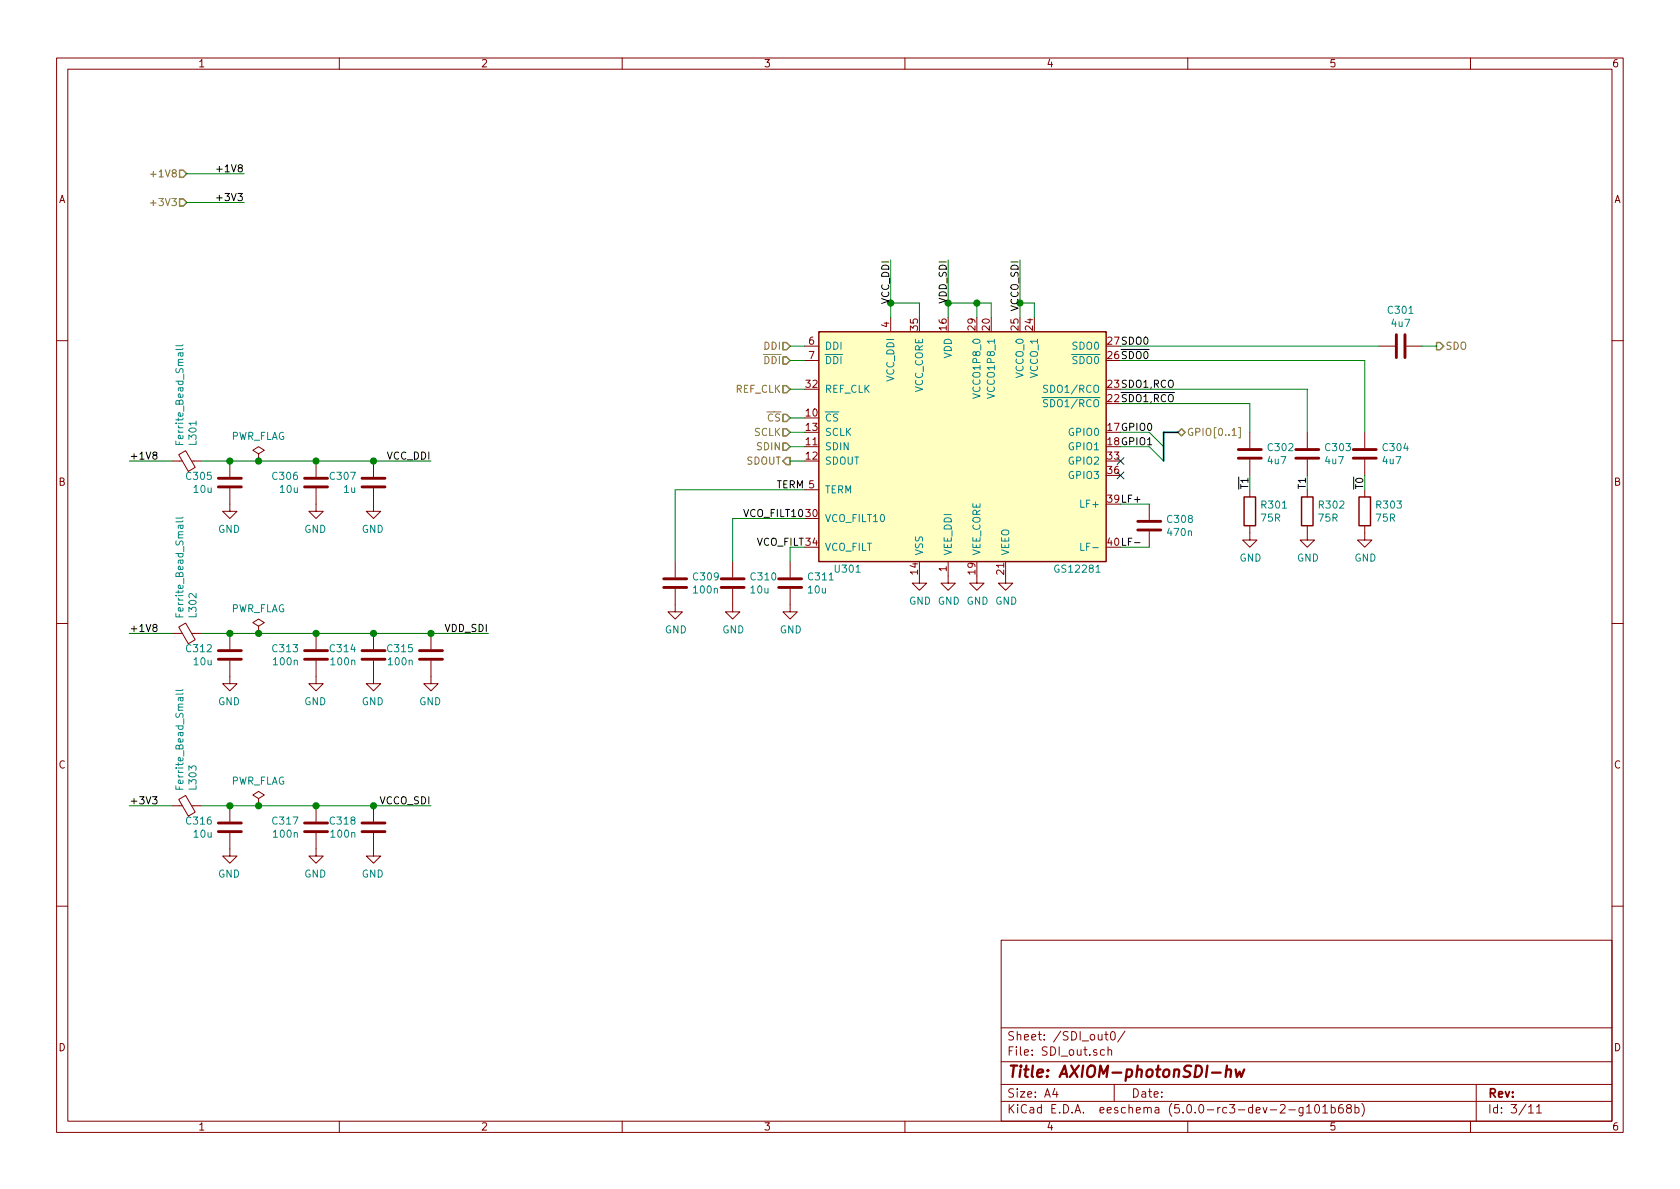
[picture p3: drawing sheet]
<svg xmlns="http://www.w3.org/2000/svg" width="297mm" height="210mm" viewBox="0 0 297 210" stroke-linecap="round" stroke-linejoin="round" font-family="sans-serif">
<g fill="none" stroke="#840000" stroke-width=".18">
<path d="M10 10.3h277v189.9h-277zM12 12.2h273v186.1h-273zM60 10.3v1.9M110 10.3v1.9M160 10.3v1.9M210 10.3v1.9M260 10.3v1.9M157.5 56.1v2.6M10 60.2h2M142.2 61.2h2.6M142.2 63.7h2.6M221 76.4v2.8"/>
<path d="M231.1 76.4v2.8M241.3 76.4v2.8M243.8 61.2h2.8M248.7 61.2h2.8M285 60.2h2M30.5 81.5h1.7M31.6 80.4l1.2-.7 1.7 2.9-1.2 .8zM33.9 81.5h1.7M40.6 86.4v4h-1.2l1.2 1.3 1.3-1.3h-1.3M40.6 81.5v2.8M45.7 80.3l-1-.7 1-.6 1 .6-1 .7v1.2M45.7 81.5h.1"/>
<path d="M55.9 86.4v4h-1.3l1.3 1.3 1.2-1.3h-1.2M55.9 81.5v2.8M66 86.4v4h-1.2l1.2 1.3 1.3-1.3h-1.3M66 81.5v2.8M119.4 99.3v2.8M129.5 99.3v2.8M139.7 99.3v2.8M142.2 86.6h2.6M167.6 99.3v3.8h1.3l-1.3 1.3-1.2-1.3h1.2M203.2 89.1v2.8M203.2 94v2.8M221 93v2.5h1.2l-1.2 1.3-1.3-1.3h1.3"/>
<path d="M221 81.3v2.8M221 86.6v1.3M231.1 93v2.5h1.3l-1.3 1.3-1.2-1.3h1.2M231.1 81.3v2.8M231.1 86.6v1.3M241.3 93v2.5h1.3l-1.3 1.3-1.3-1.3h1.3M241.3 81.3v2.8M241.3 86.6v1.3M10 110.3h2M30.5 112h1.7M31.6 110.9l1.2-.7 1.7 2.9-1.2 .7zM33.9 112h1.7"/>
<path d="M40.6 116.8v4.1h-1.2l1.2 1.3 1.3-1.3h-1.3M40.6 112v2.8M45.7 110.7l-1-.6 1-.6 1 .6-1 .6v1.3M45.7 112h.1M55.9 116.8v4.1h-1.3l1.3 1.3 1.2-1.3h-1.2M55.9 112v2.8M66 116.8v4.1h-1.2l1.2 1.3 1.3-1.3h-1.3M66 112v2.8M76.2 116.8v4.1h-1.3l1.3 1.3 1.3-1.3h-1.3M76.2 112v2.8M119.4 104.1v4.1h1.2l-1.2 1.3-1.3-1.3h1.3M129.5 104.1v4.1h1.3l-1.3 1.3-1.2-1.3h1.2"/>
<path d="M139.7 104.1v4.1h1.3l-1.3 1.3-1.3-1.3h1.3M162.6 101.8v1.3h1.2l-1.2 1.3-1.3-1.3h1.3M172.7 101.8v1.3h1.3l-1.3 1.3-1.3-1.3h1.3M177.8 101.8v1.3h1.3l-1.3 1.3-1.3-1.3h1.3M285 110.3h2M30.5 142.5h1.7M31.6 141.4l1.2-.7 1.7 2.9-1.2 .7zM33.9 142.5h1.7M40.6 147.3v4.1h-1.2l1.2 1.2 1.3-1.2h-1.3M40.6 142.5v2.8M45.7 141.2l-1-.6 1-.7 1 .7-1 .6v1.3M45.7 142.5h.1"/>
<path d="M55.9 147.3v4.1h-1.3l1.3 1.2 1.2-1.2h-1.2M55.9 142.5v2.8M66 147.3v4.1h-1.2l1.2 1.2 1.3-1.2h-1.3M66 142.5v2.8M10 160.2h2M177 166.3h108v32h-108zM285 160.2h2M60 198.3v1.9M110 198.3v1.9M160 198.3v1.9M177 194.8h108M177 191.8h108"/>
<path d="M177 187.8h108M177 181.8h108M186.5 192.5l-.4 1h1M186.8 193v1M195.3 185.7l-.5-.1-.2 .3v.6l.2 .1 .5-.1M195.3 182.9h.6M195.6 182.4v1.3l.3 .2M195.9 185.7l.2-.1 .4 .1v.9M195.9 185.1v1.5M196.5 182.6l.3-.2a.94 .94 0 0 1 0 1.5 .82 .82 0 0 1-.3-1.3zM197 191.8v3M198.9 182.3l-1.3 2"/>
<path d="M210 198.3v1.9M227.9 196.3h1.1M230.4 195.8v1.2l-.3 .3h-.4M230.4 195.9l-.5-.1-.2 .3 .1 .6h.6M231 195.8l.4-.5v1.5M231 196.8h.9M232.6 195.5l.2-.2a.81 .81 0 0 1 .6 .6 .81 .81 0 0 1-.3 .8l-.2 .1a.79 .79 0 0 1-.3-1.3zM233.9 195.8l.4-.5v1.5M233.9 196.8h.8M235.4 195.9l.4-.1 .3 .3-.1 .6-.2 .1-.4-.1M235.4 195.3v1.5M237.4 195.3a.59 .59 0 0 0-.7 .7v.7l.2 .1 .5-.1 .1-.5-.1-.2-.5-.1-.2 .3"/>
<path d="M238.4 196l-.2-.2-.1-.2 .3-.3h.3l.2 .3v.2l-.7 .2a.48 .48 0 0 0 0 .7l.2 .1 .5-.1a.48 .48 0 0 0-.2-.7M239.6 195.9l.4-.1 .3 .3-.1 .6-.2 .1-.4-.1M239.6 195.3v1.5M240.8 195.1a1.71 1.71 0 0 1 0 2.3M260 198.3v1.9M261 191.8v6.5M270.3 195.8l.4-.5v1.5M270.3 196.8h.8M271.7 195.8l.4-.5v1.5M271.7 196.8h.8"/>
</g>
<path d="M214.3 189.7h1.5M216.8 189.3a.52 .52 0 0 1 .9 .1l-.1 1M216.9 188.4l-.2 2M218.5 189.1l.2 1.3 .5-.9 .3 .9 .5-1.3" fill="none" stroke="#840000" stroke-width=".41"/>
<path d="M144.8 58.7h50.8v40.6h-50.8z" fill="#ffffc2" stroke="#ffffc2" stroke-width=".18"/>
<path d="M144.8 58.7h50.8v40.6h-50.8zM220 87.9h2v5.1h-2zM230.1 87.9h2.1v5.1h-2.1zM240.3 87.9h2v5.1h-2z" fill="none" stroke="#840000" stroke-width=".25"/>
<g fill="none" stroke="#008484" stroke-width=".18">
<path d="M31.1 78v.6h1.3M31.7 78.2v.4M32.4 61.6l-.2 .2h-1.1M32.4 61l-.2 .1h-1.1M184.3 70.3h1.2M185.2 70.7h-.5l-.1 .1v.4l.6 .2v.3l-.2 .2h-.5M185.2 68.2l-.5-.1-.1 .1v.5l.6 .2v.3l-.2 .2-.5-.1M32.4 92.1l-.2 .2h-1.1M32.4 91.4l-.2 .2h-1.1M191.1 96.1v1.2h.6M31.1 108.5v.6h1.3M31.7 108.7v.4"/>
<path d="M193.8 101.2h.7M31.1 139v.6h1.3M31.7 139.1v.5M32.4 122.6l-.2 .2h-1.1M32.4 121.9l-.2 .2h-1.1"/>
</g>
<g fill="none" stroke="#840000" stroke-width=".51">
<path d="M246.9 59.2v4M248.4 59.2v4M218.9 79.5h4.1M229.1 79.5h4.1M239.3 79.5h4M38.6 86.1h4.1M38.6 84.6h4.1M53.8 86.1h4.1M53.8 84.6h4.1M64 86.1h4.1M64 84.6h4.1M201.2 93.7h4"/>
<path d="M201.2 92.2h4M218.9 81h4.1M229.1 81h4.1M239.3 81h4M38.6 116.6h4.1M38.6 115.1h4.1M53.8 116.6h4.1M53.8 115.1h4.1M64 116.6h4.1M64 115.1h4.1M74.2 116.6h4M74.2 115.1h4"/>
<path d="M117.3 103.9h4.1M117.3 102.4h4.1M127.5 103.9h4.1M127.5 102.4h4.1M137.7 103.9h4M137.7 102.4h4M38.6 147.1h4.1M38.6 145.5h4.1M53.8 147.1h4.1M53.8 145.5h4.1M64 147.1h4.1M64 145.5h4.1"/>
</g>
<g fill="none" stroke="#008400" stroke-width=".18">
<path d="M33 30.7h10.2M33 35.8h10.2M157.5 53.6h5.1v2.5M157.5 46v10.1M167.6 53.6h7.7v2.5M167.6 46v10.1M172.7 53.6v2.5M180.3 53.6h2.6v2.5M180.3 46v10.1M139.7 76.4h2.5M139.7 79h2.5M139.7 73.9h2.5"/>
<path d="M139.7 68.8h2.5M139.7 61.2h2.5M139.7 63.7h2.5M198.1 76.4h5.1l2.5 2.6M198.1 79h5.1l2.5 2.5M198.1 68.8h33v7.6M198.1 61.2h45.7M198.1 63.7h43.2v12.7M198.1 71.4h22.9v5M251.5 61.2h2.5M22.9 81.5h7.6M35.6 81.5h40.6"/>
<path d="M139.7 96.8v2.5M139.7 81.5h2.5M142.2 91.7h-12.7v7.6M142.2 86.6h-22.8v12.7M198.1 89.1h5.1M198.1 96.8h5.1M221 84.1v2.5M231.1 84.1v2.5M22.9 112h7.6M35.6 112h50.8M22.9 142.5h7.6M35.6 142.5h40.6"/>
</g>
<path d="M26.6 35.9h1M26.6 30.8h1M219 75.6h.3v1.8h-.3" fill="none" stroke="#848400" stroke-width=".18"/>
<path d="M31.7 35.2h.7l.6 .6-.6 .6h-.7zM31.7 30.1h.7l.6 .6-.6 .7h-.7zM138.4 73.3h.7l.6 .6-.6 .6h-.7zM138.4 75.8h.7l.6 .6-.6 .7h-.7zM138.4 78.4h.7l.6 .6-.6 .6h-.7zM138.4 68.2h.7l.6 .6-.6 .7h-.7zM138.4 60.6h.7l.6 .6-.6 .6h-.7zM138.4 63.1h.7l.6 .6-.6 .7h-.7zM208.3 76.4l.6-.6 .6 .6-.6 .7zM254 60.6h.6l.7 .6-.7 .6h-.6zM139.1 80.9h.6v1.3h-.6l-.7-.7z" fill="none" stroke="#848400" stroke-width=".25"/>
<path d="M208.3 76.4h-2.6v5.1" fill="none" stroke="#000084" stroke-width=".3"/>
<path d="M38.3 29.9h1M38.3 35h1M27.3 80.5l-.3-.3 .2-.2 .3-.1 .2 .2v.3l-.5 .1-.2 .2v.3l.3 .2 .3-.1 .2-.1-.1-.4-.2-.1M200.6 96h1M27.3 111l-.3-.3 .1-.2 .2-.1 .4 .1v.3l-.5 .2-.2 .2v.2l.3 .3 .3-.1 .2-.2-.1-.3-.2-.1M27 140.9h.8l-.5 .5 .4 .1v.5l-.2 .2-.5-.2" fill="none" stroke="#000" stroke-width=".18"/>
<g fill="#008400" stroke="#008400" stroke-width=".25">
<circle cx="172.7" cy="53.6" r=".51"/>
<circle cx="66" cy="81.5" r=".51"/>
<circle cx="76.2" cy="112" r=".51"/>
<circle cx="66" cy="112" r=".51"/>
<circle cx="55.9" cy="112" r=".51"/>
<circle cx="66" cy="142.5" r=".51"/>
<circle cx="55.9" cy="81.5" r=".51"/>
<circle cx="40.6" cy="81.5" r=".51"/>
<circle cx="40.6" cy="112" r=".51"/>
<circle cx="55.9" cy="142.5" r=".51"/>
<circle cx="40.6" cy="142.5" r=".51"/>
<circle cx="45.7" cy="112" r=".51"/>
<circle cx="45.7" cy="81.5" r=".51"/>
<circle cx="45.7" cy="142.5" r=".51"/>
</g>
<path d="M197.5 80.9l1.2 1.2M197.5 83.5l1.2 1.2M198.7 80.9l-1.2 1.2M198.7 83.5l-1.2 1.2" fill="none" stroke="#000084" stroke-width=".18"/>
<text font-size="2.8" fill="#840000" x="178" y="190.5">Title: AXIOM-photonSDI-hw</text>
<g font-size="2.1" fill="#840000">
<text x="178" y="184">Sheet: /SDI_out0/</text>
<text x="178" y="186.7">File: SDI_out.sch</text>
<text x="178" y="196.9">KiCad E.D.A. eeschema (5.0.0-rc3-dev-2-g101b68b)</text>
<text x="178" y="194.1">Size: A4</text>
<text x="200" y="194.1">Date:</text>
<text x="263" y="194.1">Rev:</text>
<text x="263" y="196.9">Id: 3/11</text>
</g>
<g font-size="1.8" fill="#840000">
<text x="35" y="11.9">1</text>
<text x="85" y="11.9">2</text>
<text x="135" y="11.9">3</text>
<text x="185" y="11.9">4</text>
<text x="235" y="11.9">5</text>
<text x="285" y="11.9">6</text>
<text x="10.4" y="35.9">A</text>
<text x="285.4" y="35.9">A</text>
<text x="157.2" y="57.9" transform="rotate(-90 157.2 57.9)">4</text>
<text x="162.3" y="58.4" transform="rotate(-90 162.3 58.4)">35</text>
<text x="167.4" y="58.4" transform="rotate(-90 167.4 58.4)">16</text>
<text x="172.5" y="58.4" transform="rotate(-90 172.5 58.4)">29</text>
<text x="175" y="58.4" transform="rotate(-90 175 58.4)">20</text>
<text x="180.1" y="58.4" transform="rotate(-90 180.1 58.4)">25</text>
<text x="182.6" y="58.4" transform="rotate(-90 182.6 58.4)">24</text>
<text x="143" y="61">6</text>
<text x="143" y="63.5">7</text>
<text x="142.5" y="68.6">32</text>
<text x="142.5" y="73.7">10</text>
<text x="142.5" y="76.2">13</text>
<text x="142.5" y="78.7">11</text>
<text x="142.5" y="81.3">12</text>
<text x="195.9" y="81.3">33</text>
<text x="195.9" y="83.8">36</text>
<text x="10.4" y="85.9">B</text>
<text x="285.4" y="85.9">B</text>
<text x="142.5" y="91.4">30</text>
<text x="162.3" y="101.5" transform="rotate(-90 162.3 101.5)">14</text>
<text x="167.4" y="101.1" transform="rotate(-90 167.4 101.1)">1</text>
<text x="172.5" y="101.5" transform="rotate(-90 172.5 101.5)">19</text>
<text x="177.5" y="101.5" transform="rotate(-90 177.5 101.5)">21</text>
<text x="10.4" y="135.9">C</text>
<text x="285.4" y="135.9">C</text>
<text x="10.4" y="185.9">D</text>
<text x="285.4" y="185.9">D</text>
<text x="35" y="199.9">1</text>
<text x="85" y="199.9">2</text>
<text x="135" y="199.9">3</text>
<text x="185" y="199.9">4</text>
<text x="235" y="199.9">5</text>
<text x="285" y="199.9">6</text>
</g>
<g font-size="1.8" fill="#848400">
<text x="27.3" y="31.4">+1V8</text>
<text x="27.3" y="36.4">+3V3</text>
<text x="135.1" y="61.8">DDI</text>
<text x="135.1" y="64.4">DDI</text>
<text x="255.5" y="61.8">SDO</text>
<text x="130" y="69.5">REF_CLK</text>
<text x="133.3" y="77.1">SCLK</text>
<text x="135.7" y="74.5">CS</text>
<text x="209.8" y="77.1">GPIO[0..1]</text>
<text x="132" y="82.2">SDOUT</text>
<text x="134" y="79.6">SDIN</text>
</g>
<g font-size="1.8">
<text x="39" y="30.5">+1V8</text>
<text x="39" y="35.6">+3V3</text>
<text x="157.2" y="53.7" transform="rotate(-90 157.2 53.7)">VCC_DDI</text>
<text x="167.4" y="53.6" transform="rotate(-90 167.4 53.6)">VDD_SDI</text>
<text x="180.1" y="55" transform="rotate(-90 180.1 55)">VCCO_SDI</text>
<text x="195.9" y="63.5">26SDO0</text>
<text x="195.9" y="61">27SDO0</text>
<text x="195.9" y="71.1">22SDO1,RCO</text>
<text x="195.9" y="68.6">23SDO1,RCO</text>
<text x="195.9" y="76.2">17GPIO0</text>
<text x="22.9" y="81.3">+1V8</text>
<text x="68.4" y="81.3">VCC_DDI</text>
<text x="195.9" y="78.7">18GPIO1</text>
<text x="137.2" y="86.4">TERM 5</text>
<text x="195.9" y="88.9">39LF+</text>
<text x="220.7" y="86.6" transform="rotate(-90 220.7 86.6)">T1</text>
<text x="230.9" y="86.6" transform="rotate(-90 230.9 86.6)">T1</text>
<text x="241" y="86.6" transform="rotate(-90 241 86.6)">T0</text>
<text x="131.7" y="91.4">VCO_FILT10</text>
<text x="133.7" y="96.5">VCO_FILT 34</text>
<text x="195.9" y="96.5">40LF-</text>
<text x="22.9" y="111.8">+1V8</text>
<text x="78.7" y="111.8">VDD_SDI</text>
<text x="22.9" y="142.2">+3V3</text>
<text x="67.2" y="142.2">VCCO_SDI</text>
</g>
<g font-size="1.8" fill="#008484">
<text x="245.5" y="55.5">C301</text>
<text x="246.1" y="57.8">4u7</text>
<text x="145.8" y="61.8">DDI</text>
<text x="145.8" y="64.4">DDI</text>
<text x="168.3" y="63.4" transform="rotate(-90 168.3 63.4)">VDD</text>
<text x="189.7" y="64.4">SDO0</text>
<text x="189.7" y="61.8">SDO0</text>
<text x="145.8" y="69.5">REF_CLK</text>
<text x="158.1" y="67.5" transform="rotate(-90 158.1 67.5)">VCC_DDI</text>
<text x="163.2" y="69.5" transform="rotate(-90 163.2 69.5)">VCC_CORE</text>
<text x="173.4" y="69.9" transform="rotate(-90 173.4 69.9)">VCCO1P8_0</text>
<text x="175.9" y="69.9" transform="rotate(-90 175.9 69.9)">VCCO1P8_1</text>
<text x="181" y="66.8" transform="rotate(-90 181 66.8)">VCCO_0</text>
<text x="183.5" y="66.8" transform="rotate(-90 183.5 66.8)">VCCO_1</text>
<text x="185.3" y="69.5">SDO1/RCO</text>
<text x="40.7" y="77.8">PWR_FLAG</text>
<text x="145.8" y="74.5">CS</text>
<text x="145.8" y="77.1">SCLK</text>
<text x="185.3" y="72">SDO1/RCO</text>
<text x="189.2" y="77.1">GPIO0</text>
<text x="32.4" y="78.1" transform="rotate(-90 32.4 78.1)">Ferrite_Bead_Small</text>
<text x="34.7" y="78.6" transform="rotate(-90 34.7 78.6)">L301</text>
<text x="145.8" y="79.6">SDIN</text>
<text x="145.8" y="82.2">SDOUT</text>
<text x="189.2" y="79.6">GPIO1</text>
<text x="189.2" y="82.2">GPIO2</text>
<text x="224.2" y="82.1">4u7</text>
<text x="224.3" y="79.8">C302</text>
<text x="234.4" y="82.1">4u7</text>
<text x="234.5" y="79.8">C303</text>
<text x="244.6" y="82.1">4u7</text>
<text x="244.6" y="79.8">C304</text>
<text x="33.1" y="84.9">C305</text>
<text x="34.3" y="87.2">10u</text>
<text x="48.3" y="84.9">C306</text>
<text x="49.6" y="87.2">10u</text>
<text x="58.5" y="84.9">C307</text>
<text x="60.8" y="87.2">1u</text>
<text x="145.8" y="87.2">TERM</text>
<text x="189.2" y="84.7">GPIO3</text>
<text x="191.4" y="89.8">LF+</text>
<text x="223.2" y="89.9">R301</text>
<text x="233.3" y="89.9">R302</text>
<text x="243.5" y="89.9">R303</text>
<text x="38.6" y="94.2">GND</text>
<text x="53.8" y="94.2">GND</text>
<text x="64" y="94.2">GND</text>
<text x="145.8" y="92.3">VCO_FILT10</text>
<text x="206.5" y="92.5">C308</text>
<text x="206.6" y="94.8">470n</text>
<text x="223" y="92.2">75R</text>
<text x="233.2" y="92.2">75R</text>
<text x="243.4" y="92.2">75R</text>
<text x="145.8" y="97.4">VCO_FILT</text>
<text x="147.8" y="101.3">U301</text>
<text x="163.2" y="98.3" transform="rotate(-90 163.2 98.3)">VSS</text>
<text x="168.3" y="98.3" transform="rotate(-90 168.3 98.3)">VEE_DDI</text>
<text x="173.4" y="98.3" transform="rotate(-90 173.4 98.3)">VEE_CORE</text>
<text x="178.4" y="98.3" transform="rotate(-90 178.4 98.3)">VEEO</text>
<text x="186.8" y="101.3">GS12281</text>
<text x="191.8" y="97.4">LF-</text>
<text x="219.2" y="99.3">GND</text>
<text x="229.3" y="99.3">GND</text>
<text x="239.5" y="99.3">GND</text>
<text x="122.7" y="102.6">C309</text>
<text x="122.8" y="104.9">100n</text>
<text x="132.8" y="104.9">10u</text>
<text x="132.9" y="102.6">C310</text>
<text x="143" y="104.9">10u</text>
<text x="143" y="102.6">C311</text>
<text x="160.7" y="106.9">GND GND GND GND</text>
<text x="32.4" y="108.6" transform="rotate(-90 32.4 108.6)">Ferrite_Bead_Small</text>
<text x="34.7" y="109.1" transform="rotate(-90 34.7 109.1)">L302</text>
<text x="40.7" y="108.3">PWR_FLAG</text>
<text x="117.6" y="112">GND</text>
<text x="127.7" y="112">GND</text>
<text x="137.9" y="112">GND</text>
<text x="33.1" y="115.3">C312</text>
<text x="34.3" y="117.6">10u</text>
<text x="48.3" y="115.3">C313</text>
<text x="48.5" y="117.6">100n</text>
<text x="58.5" y="115.3">C314</text>
<text x="58.6" y="117.6">100n</text>
<text x="68.6" y="115.3">C315</text>
<text x="68.8" y="117.6">100n</text>
<text x="38.6" y="124.7">GND</text>
<text x="53.8" y="124.7">GND</text>
<text x="64" y="124.7">GND</text>
<text x="74.1" y="124.7">GND</text>
<text x="32.4" y="139.1" transform="rotate(-90 32.4 139.1)">Ferrite_Bead_Small</text>
<text x="34.7" y="139.5" transform="rotate(-90 34.7 139.5)">L303</text>
<text x="40.7" y="138.8">PWR_FLAG</text>
<text x="33.1" y="145.8">C316</text>
<text x="34.3" y="148.1">10u</text>
<text x="48.3" y="145.8">C317</text>
<text x="48.5" y="148.1">100n</text>
<text x="58.5" y="145.8">C318</text>
<text x="58.6" y="148.1">100n</text>
<text x="38.6" y="155.2">GND</text>
<text x="53.8" y="155.2">GND</text>
<text x="64" y="155.2">GND</text>
</g>
</svg>
